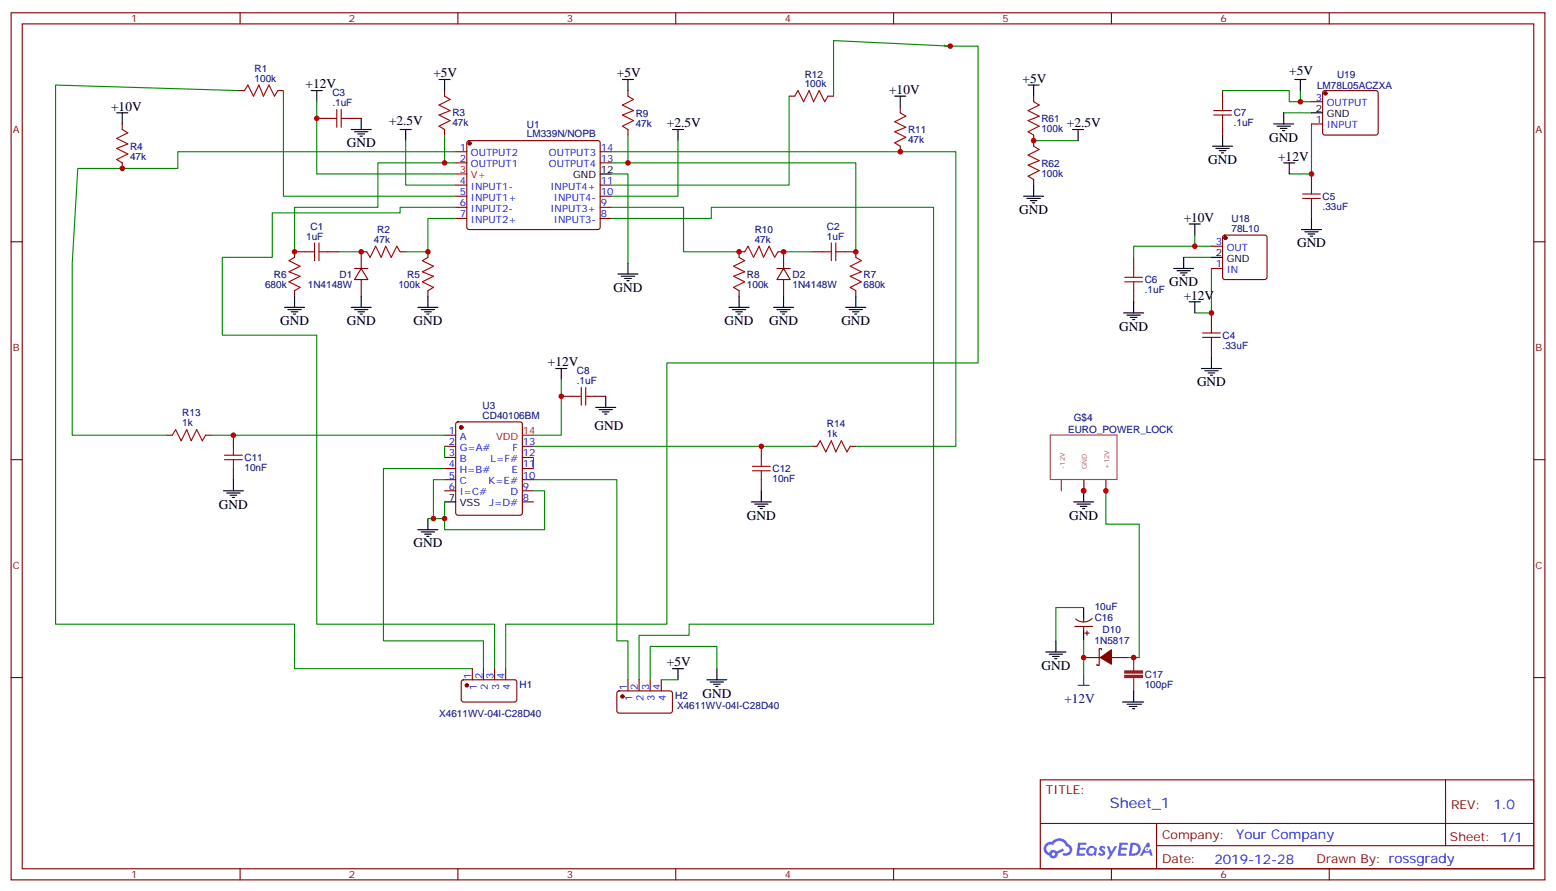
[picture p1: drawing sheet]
<svg xmlns="http://www.w3.org/2000/svg" width="494mm" height="283mm" viewBox="0 0 494 283" stroke-linecap="round" stroke-linejoin="round" font-family="sans-serif">
<g fill="none" stroke="#870000" stroke-width=".35">
<path d="M3.5 4.1h486.9v275.1h-486.9zM7.1 7.6h479.7v268.1h-479.7zM76.2 4.1v3.5M145.3 4.1v3.5M214.5 4.1v3.5M283.6 4.1v3.5M352.8 4.1v3.5M421.9 4.1v3.5M3.5 76.7h3.6M486.8 76.7h3.6M3.5 145.9h3.6M486.8 145.9h3.6"/>
<path d="M3.5 215h3.6M486.8 215h3.6M330.2 247.5h156.6v28.2h-156.6zM458.8 247.5v20.9M76.2 275.7v3.5M145.3 275.7v3.5M214.5 275.7v3.5M283.6 275.7v3.5M330.2 261.3h156.5M352.8 275.7v3.5M367.1 268.4h119.6M367.1 261.3v14.1"/>
<path d="M421.9 275.7v3.5"/>
</g>
<g fill="#5487ff">
<path d="M349.2 268.6a1.22 1.22 0 0 1 1.7 .3l-.4 .6a.47 .47 0 0 0-.3-.4 .47 .47 0 0 0-.5 .2l.1 .2a1.14 1.14 0 0 1 .8 1.8 1.14 1.14 0 0 1-1.9 0l-.2-.2 .5-.6 .7 .4a.29 .29 0 0 0 .3-.2 .29 .29 0 0 0-.2-.3 1.04 1.04 0 0 1-.6-1.8z"/>
<path d="M342.2 267.4h2.3l.4 .2-.2 .5h-1.8l-.1 .9h1.5l.3 .4-.3 .3h-1.6l-.2 1.1 1.7 .1 .2 .3-.2 .3-2.6 .1z"/>
<path d="M355.3 267.4l2.7 .2-.1 .5h-1.8l-.2 .9h1.6l.3 .4-.4 .3h-1.6l-.1 1.1 1.7 .1 .2 .3-.2 .3-2.7 .1z"/>
<path d="M364.1 267.4h.7l.3 1.3-.6 .3a.69 .69 0 0 0-1 .3 .69 .69 0 0 0 .4 .9 .69 .69 0 0 0 .9-.6l.5-.3 .6 2.2h-.8l-.3-.8h-1.7l-.5 .8h-.8z"/>
<path d="M351.3 268.5h.8l.6 1.8 1.1-1.8h.9l-2.6 4.2h-.8l.9-1.6z"/>
<path d="M358.9 267.4l-.6 4.2h1.3a2.11 2.11 0 0 0 2.5-2.2 2.11 2.11 0 0 0-2.5-2zM359.6 268.1a1.43 1.43 0 0 1 1.6 1.6 1.43 1.43 0 0 1-2 1.1z"/>
<path d="M345.2 269a1.54 1.54 0 0 0-.1 2.2 1.54 1.54 0 0 0 2.1 .1l.7 .3 .3-2.3-.6-.3a1.49 1.49 0 0 0-2.4 0zM345.4 270a.95 .95 0 0 1 1.9 0 .95 .95 0 0 1-1.9 0z"/>
<path d="M331.9 267.8a2.18 2.18 0 0 0 1.1 3.7 1.44 1.44 0 0 0 1.6 .9 1.44 1.44 0 0 0 1.2-1.5l2-1-.5-.7-1.9 1a1.47 1.47 0 0 0-2.4 .4 1.39 1.39 0 0 1-.7-1.9 1.39 1.39 0 0 1 2-.5 2.12 2.12 0 0 1 2.2-1.3 2.12 2.12 0 0 1 1.9 1.7 1.14 1.14 0 0 1 1 1.4 1.14 1.14 0 0 1-1.6 .7 .43 .43 0 0 0-.5 .4 .43 .43 0 0 0 .4 .5 1.98 1.98 0 0 0 2.5-1.3 1.98 1.98 0 0 0-1.2-2.5 3.1 3.1 0 0 0-5.3-.7l-.9 .1zM333.8 271.1a.55 .55 0 0 1 1.1 0 .55 .55 0 0 1-1.1 0z"/>
<circle cx="364.1" cy="269.5" r=".26"/>
</g>
<g fill="none" stroke="#870000" stroke-width=".35">
<path d="M38.8 39.3v1.8M75.8 28.8h1.8M88.2 28.8h1.8M100.5 37.6h3.6M111.1 37.6h3.6M141.1 28.8v1.7M199.3 28.8v1.7M250.5 30.5h1.7M262.8 30.5h1.8M285.8 34v1.8M328.1 30.5v1.8M388.1 28.8v3.5"/>
<path d="M388.1 39.3v3.6M416.3 32.3h3.5M416.3 39.3h3.5M420 29l.5-.2h16.2l.5 .2 .2 .5v12.7l-.2 .5-.5 .2h-16.2l-.5-.3-.2-.4v-12.7zM38.8 51.7v1.7M141.1 41.1v1.8M144.6 48.2h3.6M144.6 51.7h3.6M144.6 58.7h3.6M148.4 44.8l.5-.2 41.2 .1 .4 .6-.1 27.1-.6 .4h-41.2l-.4-.7v-26.8zM190.5 48.2h3.5M190.5 51.7h3.5"/>
<path d="M190.5 58.7h3.5M199.3 41.1v1.8M285.8 46.4v1.8M328.1 42.9v3.5M328.1 57v1.7M416.3 55.2v3.5M97 79.9h-3.5v1.8M104.1 79.9h3.5M116.4 79.9h-1.7v5.3M127 79.9h1.8M135.8 79.9v1.8M144.6 62.3h3.6"/>
<path d="M144.6 65.8h3.6M144.6 69.3h3.6M190.5 62.3h3.5M190.5 65.8h3.5M190.5 69.3h3.5M236.4 79.9h-1.8v1.8M246.9 79.9h1.8v5.3M257.5 79.9h3.6M268.1 79.9h3.5v1.8M384.5 78.1h3.6M388.3 74.8l.5-.2h12.7l.5 .2 .2 .5v12.7l-.3 .5-.4 .2h-12.7l-.5-.2-.2-.5v-12.7zM416.3 65.8v3.5"/>
<path d="M93.5 92.3v1.7M112.5 85.2h4.3M114.7 85.2l2.1 3.5h-4.3zM114.7 88.7v5.3M135.8 92.3v1.7M234.6 92.3v1.7M246.6 85.2h4.2M248.7 85.2l2.1 3.5h-4.2zM248.7 88.7v5.3M271.6 92.3v1.7M359.8 81.7v3.5M359.8 92.3v3.5"/>
<path d="M384.5 85.2h3.6M384.5 99.3v3.5M384.5 109.9v3.5M52.9 138.1h1.8M65.3 138.1h1.7M74.1 138.1v3.5M141.1 138.1h3.5M144.9 134.1l.4-.2h19.8l.5 .2 .2 .5v28.2l-.2 .5-.5 .2h-19.8l-.5-.2-.2-.5v-28.2zM178.2 125.8h3.5M188.7 125.8h3.6M74.1 148.7v3.5M141.1 141.6h3.5"/>
<path d="M141.1 145.2h3.5M141.1 148.7h3.5M141.1 152.2h3.5M141.1 155.8h3.5M165.8 141.6h3.5M165.8 145.2h3.5M165.8 148.7h3.5M165.8 152.2h3.5M165.8 155.8h3.5M165.8 159.3h3.5M241.7 141.6v3.6M241.7 152.2v3.6"/>
<path d="M257.5 141.6h1.8M269.9 141.6h1.7M341.1 198.8h5.7M344 196.3v1.1M344 198.8v1M346.7 196.2a3.8 3.8 0 0 1-5.3 .2M146.6 215.9l.5-.2 16.5 .1 .4 .6v5.9l-.7 .5-16.5-.1-.4-.6v-5.7zM149.9 212.2v3.5M153.5 212.2v3.5M157 212.2v3.5M160.5 212.2v3.5M196 219.5l.5-.2h16.5l.4 .7v5.9l-.7 .4-16.5-.1-.4-.6v-5.6z"/>
<path d="M199.3 215.7v3.6M202.8 215.7v3.6M206.4 215.7v3.6M209.9 215.7v3.6M344 208.7h5.2M344.3 200.9h1.4M345 200.2v1.4M349.6 206.2v-.4h-.7v5.3h-.7v-.3M352.8 208.7h5.3"/>
</g>
<g fill="none" stroke="#000" stroke-width=".35">
<path d="M37 35.8h3.6M38.8 35.8v3.5M98.8 28.8h3.5M100.5 28.8v3.5M114.7 37.6v3.5M139.3 25.2h3.6M141.1 25.2v3.6M197.6 25.2h3.5M199.3 25.2v3.6M284 30.5h3.5M285.8 30.5v3.5M326.3 27h3.5"/>
<path d="M328.1 27v3.5M404.3 39.3h6.3M407.5 35.8v3.5M411 25.2h3.5M412.7 25.2v3.6M416.3 35.8h3.5M111.5 41.1h6.3M112.5 41.8h4.3M113.6 42.5h2.1M114.3 43.2h.7M127 41.1h3.5M128.8 41.1v3.5"/>
<path d="M190.5 55.2h3.5M213.4 41.1h3.6M215.2 41.1v3.5M328.1 58.7v3.6M340.4 41.1h3.6M342.2 41.1v3.5M384.9 46.4h6.3M385.9 47.1h4.3M387 47.8h2.1M387.7 48.5h.7M388.1 42.9v3.5M405.3 40h4.3"/>
<path d="M406.4 40.7h2.1M407.1 41.5h.7M407.5 51.7h3.5M409.2 51.7v3.5M324.9 62.3h6.4M326 63h4.2M327 63.7h2.1M327.7 64.4h.7M377.5 71.1h3.5M379.2 71.1v3.5M413.1 72.8h6.4M414.2 73.6h4.2"/>
<path d="M415.2 74.3h2.1M415.9 75h.7M416.3 69.3v3.5M90.3 97.5h6.4M91.4 98.2h4.2M92.4 99h2.1M93.1 99.7h.7M93.5 94v3.5M111.5 97.5h6.3M112.5 98.2h4.3M113.6 99h2.1M114.3 99.7h.7"/>
<path d="M114.7 94v3.5M132.6 97.5h6.4M133.7 98.2h4.2M134.8 99h2.1M135.5 99.7h.7M135.8 94v3.5M196.1 87h6.4M197.2 87.7h4.2M198.3 88.4h2.1M199 89.1h.7M199.3 83.4v3.6M231.4 97.5h6.4"/>
<path d="M232.5 98.2h4.2M233.5 99h2.2M234.2 99.7h.7M234.6 94v3.5M245.5 97.5h6.4M246.6 98.2h4.2M247.6 99h2.2M248.4 99.7h.7M248.7 94v3.5M268.5 97.5h6.3M269.5 98.2h4.3M270.6 99h2.1"/>
<path d="M271.3 99.7h.7M271.6 94v3.5M356.7 99.3h6.3M359.8 95.8v3.5M372.5 85.2h6.4M373.6 85.9h4.2M374.6 86.6h2.2M375.4 87.3h.7M375.7 81.7v3.5M377.5 95.8h3.5M379.2 95.8v3.5M384.5 81.7h3.6"/>
<path d="M176.4 116.9h3.5M178.2 116.9v3.6M357.7 100h4.2M358.8 100.7h2.1M359.5 101.4h.7M381.4 116.9h6.3M382.4 117.7h4.2M383.5 118.4h2.1M384.2 119.1h.7M384.5 113.4v3.5M189.1 129.3h6.3M190.1 130h4.3"/>
<path d="M191.2 130.7h2.1M191.9 131.4h.7M192.3 125.8v3.5M70.9 155.8h6.4M72 156.5h4.2M73 157.2h2.1M73.7 157.9h.7M74.1 152.2v3.6M141.1 159.3h3.5M238.5 159.3h6.3M239.5 160h4.3M241.7 155.8v3.5"/>
<path d="M340.8 159.3h6.3M341.8 160h4.3M344 155.8v3.5M132.6 168.1h6.4M133.7 168.8h4.2M134.8 169.5h2.1M135.5 170.2h.7M135.8 164.6v3.5M240.6 160.7h2.1M241.3 161.4h.7M342.9 160.7h2.1M343.6 161.4h.7"/>
<path d="M344 192.8v3.5M344 199.8v3.6M213.4 212.2h3.6M215.2 212.2v3.5M224.4 215.7h6.3M225.4 216.4h4.3M226.5 217.1h2.1M227.2 217.8h.7M227.5 212.2v3.5M332 206.9h6.3M333 207.6h4.3M334.1 208.3h2.1"/>
<path d="M334.8 209h.7M335.1 203.4v3.5M359.8 219.3v3.5M356.3 222.8h6.7M357.7 223.5h4.6M358.4 224.2h2.5M359.5 224.9h.7"/>
</g>
<path d="M342.2 217.5h3.5M344 214v3.5" fill="none" stroke="#00f" stroke-width=".35"/>
<g fill="#870000" stroke="#870000" stroke-width=".35">
<path d="M349.2 208.7l3.6-2.5v4.6z"/>
<circle cx="388.9" cy="75.5" r=".53"/>
<circle cx="420.7" cy="29.6" r=".53"/>
<circle cx="149" cy="45.5" r=".53"/>
<circle cx="146.4" cy="135.6" r=".53"/>
<circle cx="197.6" cy="221" r=".53"/>
<circle cx="148.2" cy="217.5" r=".53"/>
</g>
<path d="M359.8 208.7v4.2M359.8 215v4.3" fill="none" stroke="#8c2424" stroke-width=".35"/>
<g fill="#8c2424" stroke="#8c2424" stroke-width=".35">
<path d="M357 212.9h5.7v.7h-5.7z"/>
<path d="M357 214.3h5.7v.7h-5.7z"/>
</g>
<g fill="none" stroke="#008700" stroke-width=".35">
<path d="M299.9 14.3v.3h10.5v100.6h-98.7v82.9h-51.2v14.1M301.6 14.6l-37-1.7v17.6M75.8 28.8l-58.2-1.8v171.1h75.9v14.1h56.4M90 28.8v33.5h54.6M100.5 32.3v22.9h44.1M250.5 30.5v28.2h-56.5M388.1 28.8h21.1v3.5h3.5M407.5 35.8h8.8M412.7 28.8v3.5h3.6M416.3 39.3v15.9h-7.1M128.8 44.6v14.1h15.8M141.1 42.9v8.8h3.5"/>
<path d="M141.1 51.7h-21.2v14.1h-26.4v14.1M144.6 48.2h-88.2v5.2h-31.7l-1.8 30v54.7h30M194 55.2h5.3v28.2M194 48.2h109.4v93.4h-31.8M199.3 42.9v8.8h-5.3M199.3 51.7h72.3v28.2M215.2 44.6v17.7h-21.2M328.1 44.6h14.1M107.6 79.9h7.1M144.6 69.3h-8.8v10.6h-7M144.6 65.8h-17.6v1.8h-40.6v14.1h-15.8v24.7h29.9v91.7h56.5v14.1M194 65.8h23v14.1h17.6"/>
<path d="M194 69.3h31.8v-3.5h70.5v132.3h-77.6v3.5h-15.9v14.1M248.7 79.9h8.8M379.2 74.6v3.5h5.3M379.2 78.1h-19.4v3.6M375.7 81.7h8.8M384.5 85.2v14.1h-5.3M67 138.1h74.1M178.2 120.5v17.6h-8.9M141.1 148.7h-19.4v54.7h31.8v8.8M141.1 159.3v5.3h-5.3M141.1 152.2h-3.5v12.4M141.1 141.6v3.6"/>
<path d="M169.3 152.2h26.5v51.2h3.5v12.3M169.3 155.8h3.6v12.3h-31.8v-3.5M169.3 141.6h88.2M169.3 145.2v3.5M351 155.8v10.5h10.6v42.4h-3.5M344 192.8h-8.9v10.6M209.9 215.7h5.3M227.5 212.2v-7.1h-21.1v10.6M344 203.4v10.6"/>
</g>
<g fill="none" stroke="#a10000" stroke-width=".35">
<path d="M77.6 28.8l1.1-1.8 1.7 3.5 1.8-3.5 1.4 3.5 1.8-3.5 1.7 3.5 1.1-1.7M104.1 37.6h2.8M106.9 34.7v5.7M108.3 34.7v5.7M108.3 37.6h2.8M141.1 30.5l1.8 1.1-3.6 1.7 3.6 1.8-3.6 1.4 3.6 1.8-3.6 1.7 1.8 1.1M199.3 30.5l1.8 1.1-3.5 1.7 3.5 1.8-3.5 1.4 3.5 1.8-3.5 1.7 1.7 1.1M252.2 30.5l1.1-1.7 1.8 3.5 1.7-3.5 1.4 3.5 1.8-3.5 1.8 3.5 1-1.8M285.8 35.8l1.7 1.1-3.5 1.7 3.5 1.8-3.5 1.4 3.5 1.8-3.5 1.7 1.8 1.1M328.1 32.3l1.7 1-3.5 1.8 3.5 1.8-3.5 1.4 3.5 1.7-3.5 1.8 1.8 1.1M385.2 36.5h5.7M385.2 35.1h5.7"/>
<path d="M388.1 32.3v2.8M388.1 36.5v2.8M38.8 41.1l1.8 1.1-3.6 1.7 3.6 1.8-3.6 1.4 3.6 1.8-3.6 1.7 1.8 1.1M328.1 46.4l1.7 1-3.5 1.8 3.5 1.8-3.5 1.4 3.5 1.8-3.5 1.7 1.8 1.1M416.3 58.7v2.9M97 79.9h2.8M99.8 77.1v5.6M101.2 79.9h2.9M101.2 77.1v5.6M116.4 79.9l1.1 1.8 1.7-3.6 1.8 3.6 1.4-3.6 1.8 3.6 1.7-3.6 1.1 1.8M236.4 79.9l1-1.8 1.8 3.6 1.7-3.6 1.5 3.6 1.7-3.6 1.8 3.6 1-1.8M261.1 79.9h2.8"/>
<path d="M263.9 77.1v5.6M265.3 79.9h2.8M265.3 77.1v5.6M413.5 63h5.6M413.5 61.6h5.6M416.3 63v2.8M93.5 81.7l-1.8 1 3.5 1.8-3.5 1.8 3.5 1.4-3.5 1.7 3.5 1.8-1.7 1.1M135.8 81.7l-1.7 1 3.5 1.8-3.5 1.8 3.5 1.4-3.5 1.7 3.5 1.8-1.8 1.1M234.6 81.7l1.8 1-3.6 1.8 3.6 1.8-3.6 1.4 3.6 1.7-3.6 1.8 1.8 1.1M271.6 81.7l1.8 1-3.5 1.8 3.5 1.8-3.5 1.4 3.5 1.7-3.5 1.8 1.7 1.1M357 89.4h5.7M357 88h5.7"/>
<path d="M359.8 85.2v2.8M359.8 89.4v2.9M381.7 107.1h5.6M381.7 105.7h5.6M384.5 102.8v2.9M384.5 107.1v2.8M54.7 138.1l1-1.8 1.8 3.6 1.8-3.6 1.4 3.6 1.7-3.6 1.8 3.6 1.1-1.8M181.7 125.8h2.8M184.5 122.9v5.7M185.9 122.9v5.7M185.9 125.8h2.8M71.3 144.5h5.6"/>
<path d="M71.3 145.9h5.6M74.1 141.6v2.9M74.1 145.9v2.8M238.8 148h5.7M238.8 149.4h5.7M241.7 145.2v2.8M241.7 149.4v2.8M259.3 141.6l1-1.7 1.8 3.5 1.8-3.5 1.4 3.5 1.8-3.5 1.7 3.5 1.1-1.8"/>
</g>
<path d="M333.4 138.1h21.1v14.1h-21.1zM336.9 152.3v3.5M344 152.3v3.5M351 152.3v3.5" fill="none" stroke="#a64a4a" stroke-width=".35"/>
<path d="M144.6 55.2h3.6M165.8 138.1h3.5" fill="none" stroke="#f00" stroke-width=".35"/>
<g fill="#c00">
<circle cx="137.6" cy="164.6" r=".88"/>
<circle cx="178.2" cy="125.8" r=".88"/>
<circle cx="359.8" cy="208.7" r=".88"/>
<circle cx="344" cy="155.8" r=".88"/>
<circle cx="412.8" cy="32.3" r=".88"/>
<circle cx="416.3" cy="55.2" r=".88"/>
<circle cx="384.5" cy="99.3" r=".88"/>
<circle cx="301.6" cy="14.6" r=".88"/>
<circle cx="285.8" cy="48.2" r=".88"/>
<circle cx="271.6" cy="79.9" r=".88"/>
<circle cx="234.6" cy="79.9" r=".88"/>
<circle cx="100.5" cy="37.6" r=".88"/>
<circle cx="93.5" cy="79.9" r=".88"/>
<circle cx="141.1" cy="51.7" r=".88"/>
<circle cx="135.8" cy="79.9" r=".88"/>
<circle cx="114.7" cy="79.9" r=".88"/>
<circle cx="248.7" cy="79.9" r=".88"/>
<circle cx="199.3" cy="51.7" r=".88"/>
<circle cx="38.8" cy="53.4" r=".88"/>
<circle cx="328.1" cy="44.6" r=".88"/>
<circle cx="379.2" cy="78.1" r=".88"/>
<circle cx="351" cy="155.8" r=".88"/>
<circle cx="344" cy="208.7" r=".88"/>
<circle cx="74.1" cy="138.1" r=".88"/>
<circle cx="141.1" cy="164.6" r=".88"/>
<circle cx="241.7" cy="141.6" r=".88"/>
</g>
<text font-size="4.6" fill="#00f" x="352.3" y="256.5">Sheet_1</text>
<g font-size="4.2">
<text x="409.2" y="23.7">+5V</text>
<text x="97" y="28">+12V</text>
<text x="137.6" y="24.5">+5V</text>
<text x="195.8" y="24.5">+5V</text>
<text x="282.2" y="29.8">+10V</text>
<text x="324.6" y="26.3">+5V</text>
<text x="35.3" y="35.1">+10V</text>
<text x="123.5" y="39.5">+2.5V</text>
<text x="211.7" y="40.4">+2.5V</text>
<text x="338.7" y="40.4">+2.5V</text>
<text x="110.1" y="46.7">GND</text>
<text x="402.9" y="45">GND</text>
<text x="383.5" y="52">GND</text>
<text x="405.7" y="51">+12V</text>
<text x="323.5" y="67.9">GND</text>
<text x="375.7" y="70.4">+10V</text>
<text x="411.7" y="78.5">GND</text>
<text x="194.7" y="92.6">GND</text>
<text x="371.1" y="90.8">GND</text>
<text x="375.7" y="95.1">+12V</text>
<text x="88.9" y="103.2">GND</text>
<text x="110.1" y="103.2">GND</text>
<text x="131.3" y="103.2">GND</text>
<text x="230" y="103.2">GND</text>
<text x="244.1" y="103.2">GND</text>
<text x="267.1" y="103.2">GND</text>
<text x="355.2" y="105">GND</text>
<text x="173.9" y="116.2">+12V</text>
<text x="379.9" y="122.6">GND</text>
<text x="188.7" y="136.3">GND</text>
<text x="69.5" y="161.4">GND</text>
<text x="237.1" y="164.9">GND</text>
<text x="339.4" y="164.9">GND</text>
<text x="131.2" y="173.7">GND</text>
<text x="211.7" y="211.5">+5V</text>
<text x="330.6" y="212.5">GND</text>
<text x="223" y="221.4">GND</text>
</g>
<text font-size="4.2" fill="#000080" x="337.9" y="223">+12V</text>
<g font-size="4.2" fill="#00f">
<text x="474" y="256.7">1.0</text>
<text x="392.4" y="266.3">Your Company</text>
<text x="385.5" y="274.1">2019-12-28</text>
</g>
<g font-size="3.9" fill="#800">
<text x="332" y="252.1">TITLE:</text>
<text x="460.6" y="256.7">REV:</text>
<text x="368.9" y="266.3">Company:</text>
<text x="460.2" y="266.9">Sheet: 1/1</text>
<text x="368.9" y="273.9">Date:</text>
<text x="417.9" y="274">Drawn By: rossgrady</text>
</g>
<g font-size="3.2" fill="#800">
<text x="41.6" y="7.1">1</text>
<text x="110.8" y="7.1">2</text>
<text x="179.9" y="7.1">3</text>
<text x="249.1" y="7.1">4</text>
<text x="318.2" y="7.1">5</text>
<text x="387.3" y="7.1">6</text>
<text x="4.1" y="42.2">A</text>
<text x="487.4" y="42.2">A</text>
<text x="4.1" y="111.3">B</text>
<text x="487.4" y="111.3">B</text>
<text x="4.1" y="180.4">C</text>
<text x="487.4" y="180.4">C</text>
<text x="41.6" y="278.7">1</text>
<text x="110.8" y="278.7">2</text>
<text x="179.9" y="278.7">3</text>
<text x="249.1" y="278.7">4</text>
<text x="318.2" y="278.7">5</text>
<text x="387.3" y="278.7">6</text>
</g>
<g font-size="3.2" fill="#000080">
<text x="80.8" y="22.9">R1</text>
<text x="80.8" y="25.9">100k</text>
<text x="255.4" y="27.7">100k</text>
<text x="255.4" y="24.6">R12</text>
<text x="418" y="28.2">LM78L05ACZXA</text>
<text x="424.4" y="24.6">U19</text>
<text x="105.5" y="33.7">.1uF</text>
<text x="105.5" y="30.5">C3</text>
<text x="143.6" y="40.1">47k</text>
<text x="143.6" y="37">R3</text>
<text x="167.2" y="40.5">U1</text>
<text x="201.8" y="40.1">47k</text>
<text x="201.8" y="37">R9</text>
<text x="330.6" y="41.9">100k</text>
<text x="330.6" y="38.8">R61</text>
<text x="391.6" y="40.1">.1uF</text>
<text x="391.6" y="36.9">C7</text>
<text x="41.3" y="47.5">R4</text>
<text x="167.2" y="43.6">LM339N/NOPB</text>
<text x="288.2" y="45.4">47k</text>
<text x="288.2" y="42.3">R11</text>
<text x="41.3" y="50.7">47k</text>
<text x="330.6" y="52.9">R62</text>
<text x="330.6" y="56">100k</text>
<text x="419.8" y="63.4">C5</text>
<text x="390.9" y="70.5">U18</text>
<text x="419.8" y="66.6">.33uF</text>
<text x="97.2" y="76">1uF</text>
<text x="98.6" y="72.8">C1</text>
<text x="118.7" y="77.1">47k</text>
<text x="119.8" y="74">R2</text>
<text x="239.5" y="77.1">47k</text>
<text x="239.6" y="74">R10</text>
<text x="262.5" y="76">1uF</text>
<text x="262.5" y="72.9">C2</text>
<text x="390.9" y="73.6">78L10</text>
<text x="87" y="88.1">R6</text>
<text x="107.8" y="88.1">D1</text>
<text x="129.3" y="88.1">R5</text>
<text x="237.1" y="88.2">R8</text>
<text x="251.5" y="88.2">D2</text>
<text x="274.1" y="88.2">R7</text>
<text x="363.4" y="89.8">C6</text>
<text x="84.1" y="91.3">680k</text>
<text x="97.7" y="91.3">1N4148W</text>
<text x="126.5" y="91.3">100k</text>
<text x="237.1" y="91.3">100k</text>
<text x="251.5" y="91.3">1N4148W</text>
<text x="274.1" y="91.3">680k</text>
<text x="363.4" y="93">.1uF</text>
<text x="388.1" y="107.5">C4</text>
<text x="388.1" y="110.7">.33uF</text>
<text x="183.1" y="118.7">C8</text>
<text x="183.1" y="121.9">.1uF</text>
<text x="153.2" y="129.8">U3</text>
<text x="57.9" y="135.3">1k</text>
<text x="57.9" y="132.1">R13</text>
<text x="153.2" y="132.8">CD40106BM</text>
<text x="262.5" y="135.6">R14</text>
<text x="339" y="137.4">EURO_POWER_LOCK</text>
<text x="340.9" y="133.7">G$4</text>
<text x="262.5" y="138.8">1k</text>
<text x="77.6" y="149.5">10nF</text>
<text x="77.6" y="146.3">C11</text>
<text x="245.2" y="149.8">C12</text>
<text x="245.2" y="153">10nF</text>
<text x="347.5" y="193.6">10uF</text>
<text x="347.5" y="197">C16</text>
<text x="350" y="201">D10</text>
<text x="347.4" y="204.5">1N5817</text>
<text x="363.4" y="215">C17</text>
<text x="164.9" y="218.3">H1</text>
<text x="214.3" y="221.9">H2</text>
<text x="363.4" y="218.3">100pF</text>
<text x="139.4" y="227.5">X4611WV-04I-C28D40</text>
<text x="214.9" y="225">X4611WV-04I-C28D40</text>
</g>
<g font-size="3.2" fill="#00f">
<text x="417.6" y="31.9">3</text>
<text x="421.1" y="33.7">OUTPUT</text>
<text x="417.6" y="39">1</text>
<text x="421.1" y="40.7">INPUT</text>
<text x="146" y="47.8">1</text>
<text x="190.7" y="47.8">14</text>
<text x="146" y="51.3">2</text>
<text x="149.5" y="49.6">OUTPUT2</text>
<text x="149.5" y="53.1">OUTPUT1</text>
<text x="174.2" y="53.1">OUTPUT4</text>
<text x="174.2" y="49.6">OUTPUT3</text>
<text x="190.7" y="51.3">13</text>
<text x="146" y="58.4">4</text>
<text x="190.7" y="58.4">11</text>
<text x="146" y="61.9">5</text>
<text x="146" y="65.4">6</text>
<text x="149.5" y="60.1">INPUT1-</text>
<text x="149.5" y="63.7">INPUT1+</text>
<text x="174.7" y="60.1">INPUT4+</text>
<text x="175.8" y="63.7">INPUT4-</text>
<text x="190.7" y="65.4">9</text>
<text x="190.7" y="61.9">10</text>
<text x="146" y="69">7</text>
<text x="149.5" y="67.2">INPUT2-</text>
<text x="149.5" y="70.7">INPUT2+</text>
<text x="174.7" y="67.2">INPUT3+</text>
<text x="175.8" y="70.7">INPUT3-</text>
<text x="190.7" y="69">8</text>
<text x="385.9" y="77.8">3</text>
<text x="389.4" y="79.6">OUT</text>
<text x="385.9" y="84.8">1</text>
<text x="389.4" y="86.6">IN</text>
<text x="142.4" y="137.8">1</text>
<text x="142.4" y="141.3">2</text>
<text x="145.9" y="139.5">A</text>
<text x="145.9" y="143.1">G=A#</text>
<text x="162.7" y="143.1">F</text>
<text x="166" y="141.3">13</text>
<text x="142.4" y="144.8">3</text>
<text x="142.4" y="148.3">4</text>
<text x="145.9" y="146.6">B</text>
<text x="155.7" y="146.6">L=F#</text>
<text x="166" y="148.3">11</text>
<text x="166" y="144.8">12</text>
<text x="142.4" y="151.9">5</text>
<text x="142.4" y="155.4">6</text>
<text x="145.9" y="150.1">H=B#</text>
<text x="145.9" y="153.6">C</text>
<text x="155.1" y="153.6">K=E#</text>
<text x="162.5" y="150.1">E</text>
<text x="166" y="155.4">9</text>
<text x="166" y="151.9">10</text>
<text x="145.9" y="157.2">I=C#</text>
<text x="155.4" y="160.7">J=D#</text>
<text x="162.1" y="157.2">D</text>
<text x="166" y="158.9">8</text>
<text x="149.6" y="215.5" transform="rotate(-90 149.6 215.5)">1</text>
<text x="153.1" y="215.5" transform="rotate(-90 153.1 215.5)">2</text>
<text x="156.6" y="215.5" transform="rotate(-90 156.6 215.5)">3</text>
<text x="160.2" y="215.5" transform="rotate(-90 160.2 215.5)">4</text>
<text x="151.3" y="219" transform="rotate(-90 151.3 219)">1</text>
<text x="154.9" y="219" transform="rotate(-90 154.9 219)">2</text>
<text x="158.4" y="219" transform="rotate(-90 158.4 219)">3</text>
<text x="161.9" y="219" transform="rotate(-90 161.9 219)">4</text>
<text x="199" y="219.1" transform="rotate(-90 199 219.1)">1</text>
<text x="202.5" y="219.1" transform="rotate(-90 202.5 219.1)">2</text>
<text x="206" y="219.1" transform="rotate(-90 206 219.1)">3</text>
<text x="209.5" y="219.1" transform="rotate(-90 209.5 219.1)">4</text>
<text x="200.7" y="222.6" transform="rotate(-90 200.7 222.6)">1</text>
<text x="204.3" y="222.6" transform="rotate(-90 204.3 222.6)">2</text>
<text x="207.8" y="222.6" transform="rotate(-90 207.8 222.6)">3</text>
<text x="211.3" y="222.6" transform="rotate(-90 211.3 222.6)">4</text>
</g>
<g font-size="3.2">
<text x="417.6" y="35.5">2</text>
<text x="421.1" y="37.2">GND</text>
<text x="181.9" y="56.6">GND</text>
<text x="190.7" y="54.9">12</text>
<text x="385.9" y="81.3">2</text>
<text x="389.4" y="83.1">GND</text>
<text x="142.4" y="158.9">7</text>
<text x="145.9" y="160.7">VSS</text>
</g>
<g font-size="3.2" fill="#f00">
<text x="146" y="54.9">3</text>
<text x="149.5" y="56.6">V+</text>
<text x="166" y="137.8">14</text>
<text x="157.4" y="139.5">VDD</text>
</g>
<g font-size="2.1" fill="#a54b4b">
<text x="337.9" y="148.8" transform="rotate(-90 337.9 148.8)">-12V</text>
<text x="345" y="148.8" transform="rotate(-90 345 148.8)">GND</text>
<text x="352.1" y="148.8" transform="rotate(-90 352.1 148.8)">+12V</text>
</g>
</svg>
